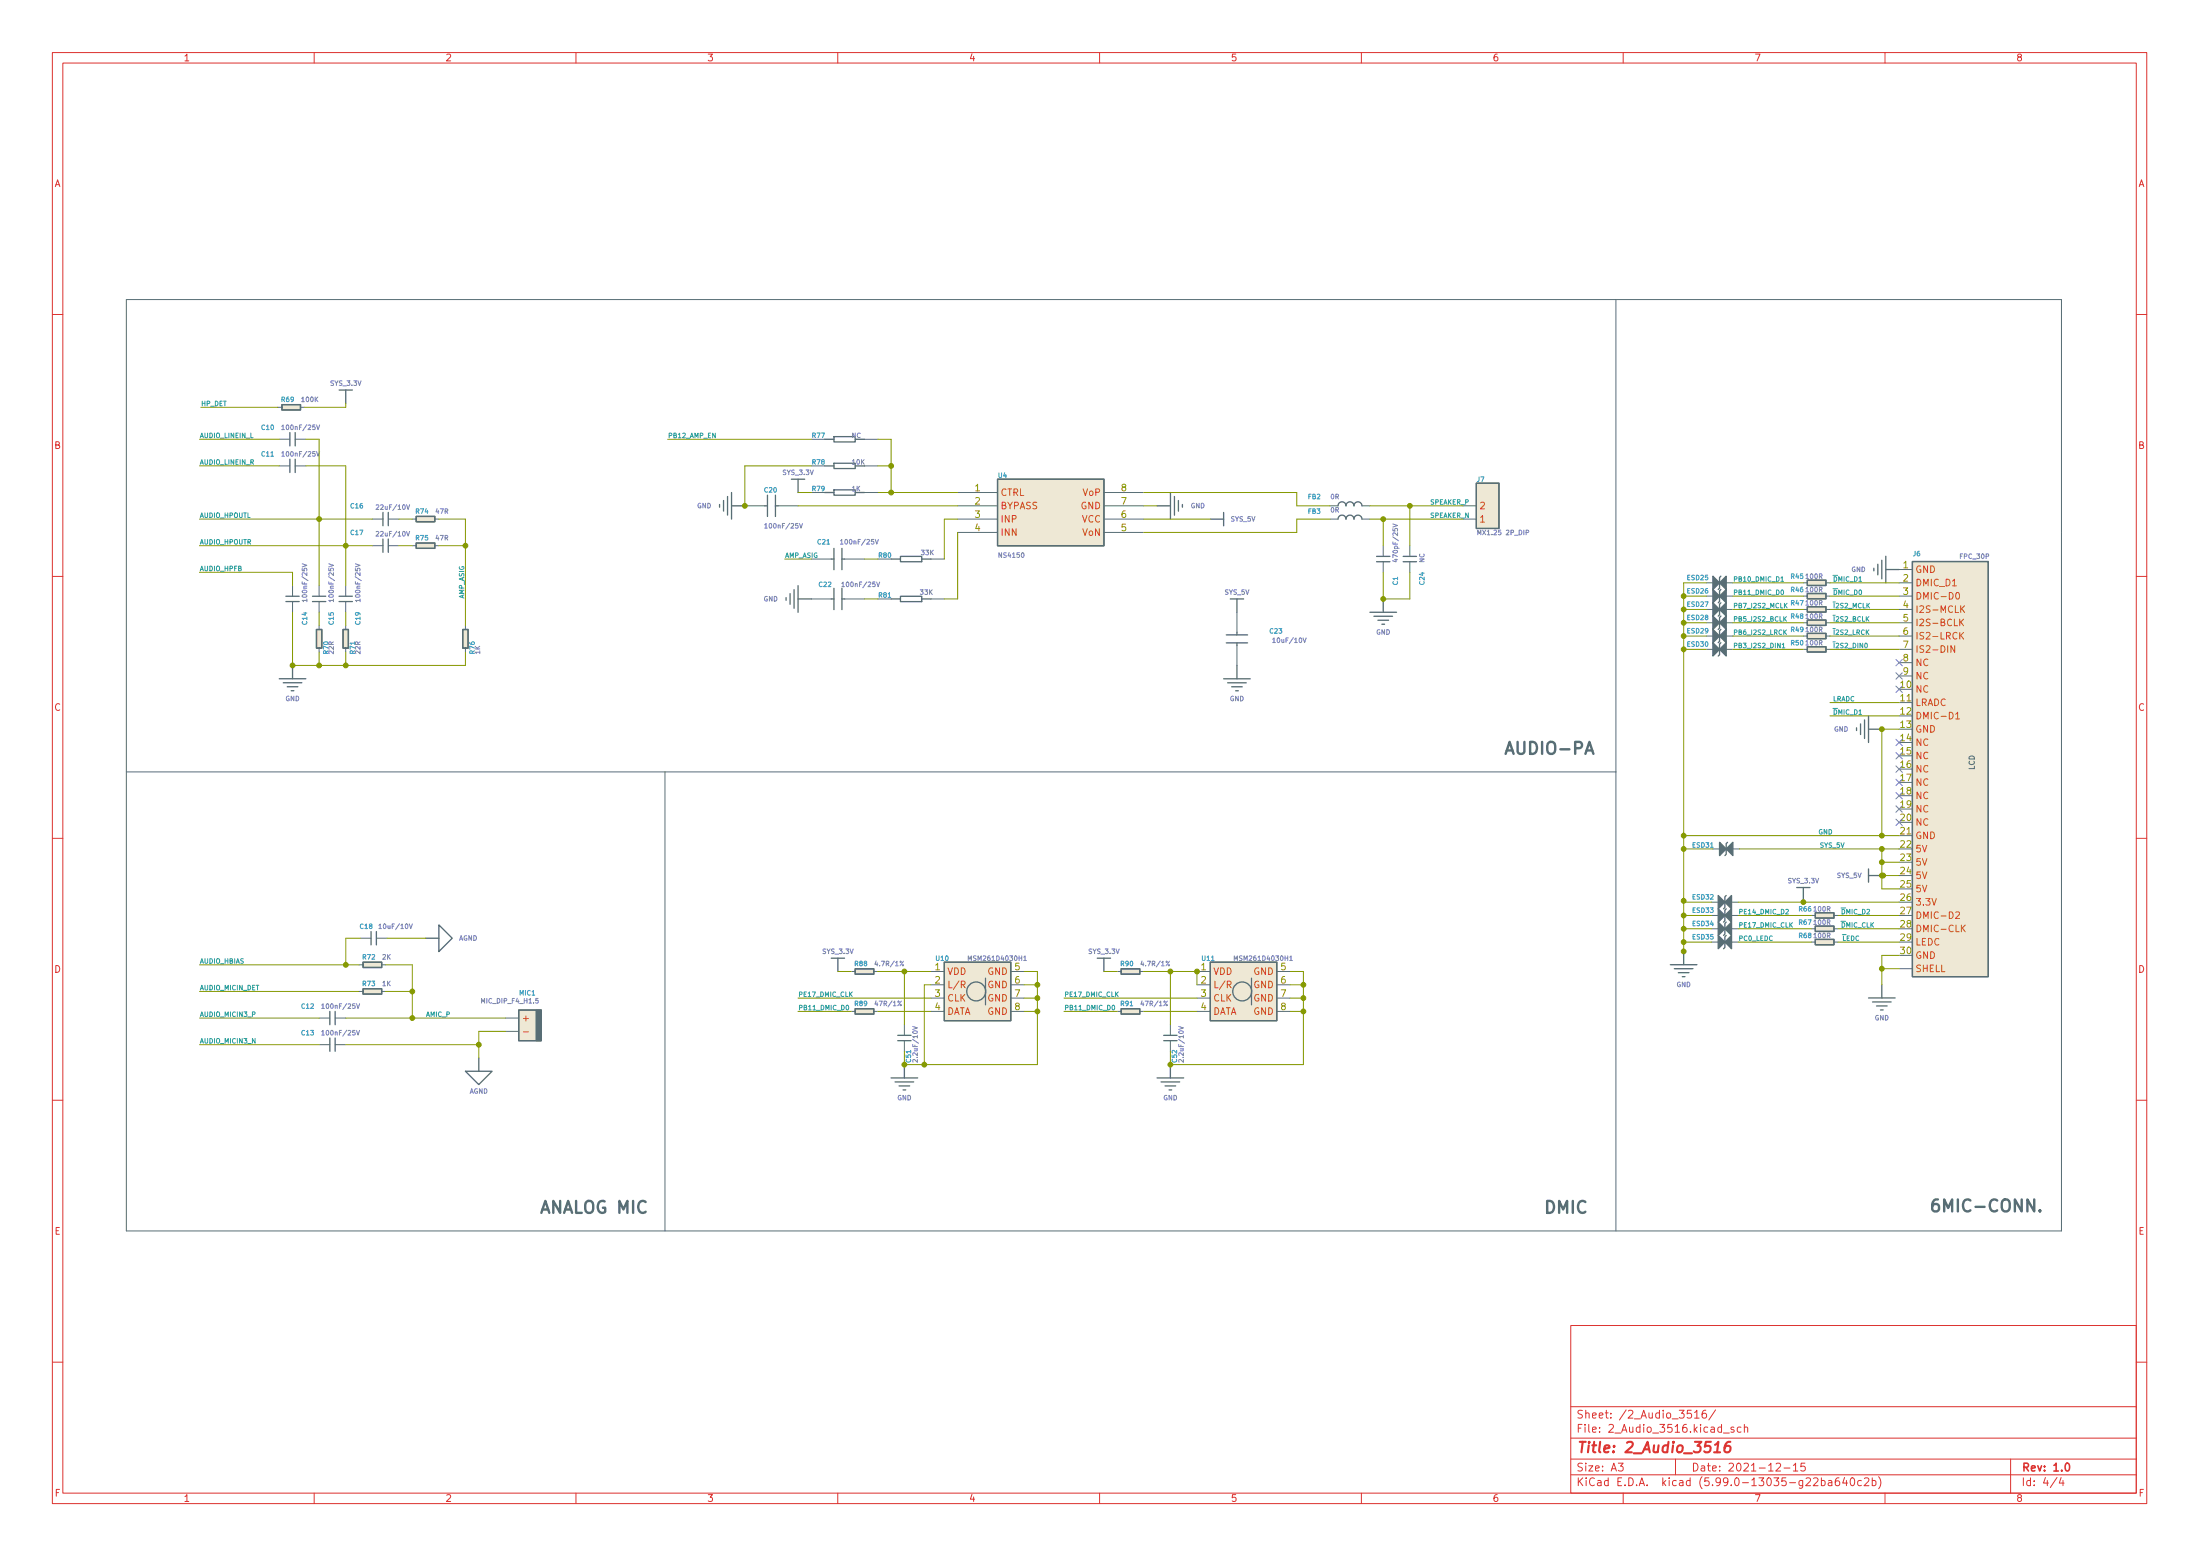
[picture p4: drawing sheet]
<svg xmlns="http://www.w3.org/2000/svg" width="420mm" height="297mm" viewBox="0 0 420 297" stroke-linecap="round" stroke-linejoin="round" font-family="sans-serif">
<g fill="none" stroke="#dc322f" stroke-width=".19">
<path d="M10 10h400v277h-400zM12 12h396v273h-396zM60 10v2M110 10v2M160 10v2M210 10v2M260 10v2M310 10v2M360 10v2M10 60h2M408 60h2M10 110h2"/>
<path d="M408 110h2M10 160h2M408 160h2M10 210h2M408 210h2M300 253h108v32h-108zM10 260h2M300 278.5h108M300 274.5h108M300 268.5h108M309.1 279.3h.9l-.5 .6 .4 .1v.7l-.2 .1-.6-.1M320 278.5v3"/>
<path d="M323 269.2h-.7l-.1 .7 .2-.1 .5 .1 .2 .2-.1 .5-.2 .1-.6-.1M323.6 269.6l.5-.4v1.5M323.6 270.7h.9M325.8 269.2a.6 .6 0 0 0-.7 .7v.5l.1 .2 .4 .1 .3-.1v-.5l-.1-.2-.4-.1-.3 .3M327.6 269.1l-1.2 2M329.1 273.6h1.2M331.1 272.5l-.3-.1-.2 .2v.2l.5 .2v.3h-.5M332.5 272.5l-.4-.1-.3 .3 .1 .6h.6M333.1 272.6l.3-.2 .3 .1 .1 .9M333.1 271.9v1.5M339.2 279.5l.6-.2 .2 .2 .1 .2-1 1.1h1M342.5 279.7l.4-.4v1.5"/>
<path d="M344.7 279.3h-.7l-.1 .7 .2-.1 .5 .1 .2 .2-.1 .5-.2 .1-.6-.1M384 278.5v6.5M408 260h2M60 285v2M110 285v2M160 285v2M210 285v2M260 285v2M300 281.5h108M310 285v2M340.7 280.2h1.2M342.5 280.8h.9"/>
<path d="M347.9 282.7l.4-.1 .3 .3-.2 .6h-.5M347.9 282.1v1.5M349.2 282.7h.6l.1 .9M349.9 283h-.5a.29 .29 0 0 0-.3 .3 .29 .29 0 0 0 .3 .3l.5-.1M351.2 282.1a.59 .59 0 0 0-.7 .7v.5l.1 .2 .5 .1 .2-.1 .1-.5-.2-.2-.4-.1-.3 .3M352.3 282l-.4 1.1h1M352.6 282.6v1M353.6 282.2l.1-.1a.8 .8 0 0 1 .5 .8 .8 .8 0 0 1-.5 .7 1 1 0 0 1-.1-1.4zM355.5 282.7l-.4-.1-.3 .3 .1 .6h.6M356.1 282.3l.5-.2 .2 .2 .1 .2-.9 1.1h.9M357.6 282.7l.4-.1 .3 .3-.2 .6h-.5M357.6 282.1v1.5"/>
<path d="M358.8 281.9a1.73 1.73 0 0 1 0 2.3M360 285v2M392.9 282l-1.3 2M393.6 282l-.3 1.1h.9M394 282.6v1"/>
</g>
<path d="M394.6 279.4l.2-.1a.8 .8 0 0 1 .5 .8 .8 .8 0 0 1-.5 .7 1 1 0 0 1-.2-1.4z" fill="none" stroke="#dc322f" stroke-width=".3"/>
<path d="M327.4 277.2h1.1M330.5 275.2a.91 .91 0 0 0-1.1 .9l-.1 .8 .2 .2a.66 .66 0 0 0 1-.2v-.5l-.1-.3a.66 .66 0 0 0-1 .3" fill="none" stroke="#dc322f" stroke-width=".4"/>
<g fill="none" stroke="#586e75" stroke-width=".25">
<path d="M53.8 77.2h3.6v1.1h-3.6zM64.8 74.5h2.5M66 74.5v2.5M55.4 82.6v2.5M55.4 87.7v2.5M56.4 82.6v2.5M56.4 87.7v2.5M73.1 97.8v2.6M74.2 97.8v2.6M79.5 98.6h3.5v1h-3.5zM137.4 96.3v.5M138.2 95.5v2.1"/>
<path d="M138.9 94.8v3.5M139.7 96.6h2.6M139.7 94v5.1M146.1 96.6h.5M146.6 94.5v4.1M148.1 96.6h.5M148.1 94.5v4.1M151.1 91.5h2.6M152.4 91.5v2.5M157.5 94h1.8M157.5 83.9h1.8M157.5 88.9h1.8"/>
<path d="M159.3 93.5h4v1h-4zM159.3 83.4h4v1h-4zM159.3 88.4h4v1.1h-4zM163.3 94h1.8M163.3 83.9h1.8M190.5 91.5h20.3v12.7h-20.3zM221 96.6h2.5M223.5 94v5.1M224.3 94.8v3.5M225.1 95.5v2.1M225.8 96.3v.5M231.2 99.1h2.5"/>
<path d="M233.7 97.8v2.6M255.5 99.1a.76 .76 0 0 1 .8-.8 .76 .76 0 0 1 .8 .8 .76 .76 0 0 1 .7-.8 .76 .76 0 0 1 .8 .8 .76 .76 0 0 1 .7-.8 .76 .76 0 0 1 .8 .8M255.5 96.6a.76 .76 0 0 1 .8-.8 .76 .76 0 0 1 .8 .8 .76 .76 0 0 1 .7-.8 .76 .76 0 0 1 .8 .8 .76 .76 0 0 1 .7-.8 .76 .76 0 0 1 .8 .8M282 92.2h4.3v8.7h-4.3zM54.6 114.8h2.5M54.6 113.8h2.5M59.7 114.8h2.5M59.7 113.8h2.5M64.8 114.8h2.5M64.8 113.8h2.5M73.1 102.9v2.5M74.2 102.9v2.5"/>
<path d="M79.5 103.7h3.5v1h-3.5zM150.1 114.1v.5M150.9 113.3v2.1M151.6 112.6v3.5M152.4 111.8v5.1M152.4 114.3h2.6M158.8 114.3h.5M158.8 106.7h.5M159.3 104.7v4.1M159.3 112.3v4.1M160.8 114.3h.5M160.8 106.7h.5"/>
<path d="M160.8 104.7v4.1M160.8 112.3v4.1M170.2 114.3h1.8M170.2 106.7h1.8M172 106.2h4v1h-4zM172 113.8h4v1.1h-4zM176 114.3h1.8M176 106.7h1.8M235 114.3h2.5M236.2 114.3v2.6M261.6 116.9h5.1M262.4 117.6h3.6"/>
<path d="M262.9 107.2h2.5M262.9 106.2h2.5M263.2 118.4h2M263.9 119.2h.5M264.2 114.3v2.6M268 107.2h2.5M268 106.2h2.5M328.7 115.1l-.3 .2v2.1l-.2 .2M328.7 112.5l-.3 .3v2l-.2 .3M328.7 110l-.3 .2v2.1l-.2 .2M328.7 117.6l-.3 .3v2l-.2 .3M345.2 115.8h3.5v1.1h-3.5z"/>
<path d="M345.2 110.8h3.5v1h-3.5zM345.2 113.3h3.5v1h-3.5zM345.2 118.4h3.5v1h-3.5zM357.9 108.5v.5M358.6 107.7v2M359.4 106.9v3.6M360.2 106.2v5.1M360.2 108.7h2.5M365.2 107.2h14.5v79.2h-14.5zM53.3 129.6h5.1M54.1 130.3h3.5M54.9 131.1h2"/>
<path d="M55.6 131.9h.5M55.9 127v2.6M60.4 120.2h1.1v3.5h-1.1zM65.5 120.2h1v3.5h-1zM88.4 120.2h1v3.5h-1zM233.7 129.6h5.1M234.2 121.2h4.1M234.2 122.7h4.1M234.5 130.3h3.5M235.2 131.1h2M236 131.9h.5M236.2 120.7v.5"/>
<path d="M236.2 122.7v.5M236.2 127v2.6M328.7 122.7l-.3 .2v2.1l-.2 .2M328.7 120.2l-.3 .2v2l-.2 .3M345.2 123.5h3.5v1h-3.5zM345.2 120.9h3.5v1h-3.5zM354.6 138.9v.6M355.3 138.2v2M356.1 137.4v3.6M356.9 136.7v5M356.9 139.2h2.5M70.9 177.8v2.6"/>
<path d="M71.9 177.8v2.6M81.3 179.1h2.5M83.8 176.6l2.6 2.5-2.6 2.5zM329.7 173.5l-.3 .2v2.1l-.2 .2M329.7 176l-.3 .3v2l-.2 .3M329.7 171l-.3 .2v2l-.2 .3M329.7 178.6l-.3 .2v2.1l-.2 .2M329.9 160.8l-.2 .2v2.1l-.3 .2M343.1 169.4h2.6M344.4 169.4v2.6M346.7 179.3h3.5v1.1h-3.5zM346.7 174.3h3.5v1h-3.5z"/>
<path d="M346.7 176.8h3.5v1h-3.5zM356.9 165.9v2.5M356.9 167.1h2.5M63 193.1v2.5M63 198.2v2.5M64 193.1v2.5M64 198.2v2.5M69.3 183.7h3.6v1h-3.6zM69.3 188.8h3.6v1h-3.6zM99.1 192.8h4.3v5.9h-4.3zM158.7 182.9h2.6M160 182.9v2.6"/>
<path d="M163.3 192.6h3.6v1h-3.6zM163.3 184.9h3.6v1.1h-3.6zM171.4 198.7h2.6M171.4 197.6h2.6M180.3 183.7h12.7v11.2h-12.7zM188.2 186.7v5.1M209.5 182.9h2.6M210.8 182.9v2.6M214.1 192.6h3.6v1h-3.6zM214.1 184.9h3.6v1.1h-3.6zM222.2 198.7h2.6M222.2 197.6h2.6"/>
<path d="M231.1 183.7h12.7v11.2h-12.7zM239 186.7v5.1M319 184.2h5.1M319.8 184.9h3.5M320.5 185.7h2.1M321.3 186.4h.5M321.5 181.6v2.6M356.9 190.5h5M357.6 191.3h3.6M358.4 192h2M359.1 192.8h.5M359.4 188v2.5"/>
<path d="M88.9 204.5h5.1l-2.6 2.5zM91.4 202v2.5M170.2 205.8h5.1M170.9 206.5h3.6M171.7 207.3h2M172.5 208.1h.5M172.7 203.2v2.6M221 205.8h5.1M221.7 206.5h3.6M222.5 207.3h2M223.3 208.1h.5M223.5 203.2v2.6"/>
<circle cx="186.4" cy="189.3" r="1.81"/>
<circle cx="237.2" cy="189.3" r="1.81"/>
</g>
<g fill="#eee8d5" stroke="#eee8d5" stroke-width=".19">
<path d="M190.5 91.5h20.3v12.7h-20.3z"/>
<path d="M365.2 107.2h14.5v79.2h-14.5z"/>
<path d="M69.3 183.7h3.6v1h-3.6z"/>
<path d="M346.7 179.3h3.5v1.1h-3.5z"/>
<path d="M69.3 188.8h3.6v1h-3.6z"/>
<path d="M346.7 174.3h3.5v1h-3.5z"/>
<path d="M180.3 183.7h12.7v11.2h-12.7z"/>
<path d="M346.7 176.8h3.5v1h-3.5z"/>
<path d="M345.2 115.8h3.5v1.1h-3.5z"/>
<path d="M345.2 110.8h3.5v1h-3.5z"/>
<path d="M60.4 120.2h1.1v3.5h-1.1z"/>
<path d="M65.5 120.2h1v3.5h-1z"/>
<path d="M231.1 183.7h12.7v11.2h-12.7z"/>
<path d="M214.1 192.6h3.6v1h-3.6z"/>
<path d="M214.1 184.9h3.6v1.1h-3.6z"/>
<path d="M53.8 77.2h3.6v1.1h-3.6z"/>
<path d="M79.5 98.6h3.5v1h-3.5z"/>
<path d="M79.5 103.7h3.5v1h-3.5z"/>
<path d="M88.4 120.2h1v3.5h-1z"/>
<path d="M282 92.2h4.3v8.7h-4.3z"/>
<path d="M345.2 123.5h3.5v1h-3.5z"/>
<path d="M345.2 113.3h3.5v1h-3.5z"/>
<path d="M345.2 120.9h3.5v1h-3.5z"/>
<path d="M99.1 192.8h4.3v5.9h-4.3z"/>
<path d="M163.3 192.6h3.6v1h-3.6z"/>
<path d="M163.3 184.9h3.6v1.1h-3.6z"/>
<path d="M345.2 118.4h3.5v1h-3.5z"/>
</g>
<g fill="none" stroke="#586e75" stroke-width=".19">
<path d="M24.1 57.2h369.6v177.8h-369.6zM308.6 57.2v177.8M53.1 77.8h.7M57.4 77.8h.8M53.3 83.9h2.1M53.3 88.9h2.1M56.4 83.9h2M56.4 88.9h2M71.1 99.1h2M74.2 99.1h2M78.7 99.1h.8M83 99.1h.8"/>
<path d="M142.3 96.6h3.8M148.6 96.6h3.8M155 94h2.5M155 83.9h2.5M155 88.9h2.5M165.1 94h2.6M165.1 83.9h2.6M165.1 88.9h2.6M182.9 94h7.6M182.9 96.6h7.6M182.9 99.1h7.6M210.8 94h7.7"/>
<path d="M210.8 96.6h7.7M210.8 99.1h7.7M254 99.1h1.5M260.1 96.6h1.5M260.1 99.1h1.5M279.4 96.6h2.6M279.4 99.1h2.6M55.9 111.8v2M55.9 114.8v2.1M60.9 111.8v2M60.9 114.8v2.1M60.9 119.4v.8"/>
<path d="M66 111.8v2M66 114.8v2.1M66 119.4v.8M71.1 104.2h2M74.2 104.2h2M78.7 104.2h.8M83 104.2h.8M88.9 119.4v.8M155 106.7h3.8M155 114.3h3.8M161.3 106.7h3.8M161.3 114.3h3.8"/>
<path d="M167.7 106.7h2.5M167.7 114.3h2.5M177.8 106.7h2.6M177.8 114.3h2.6M182.9 101.6h7.6M210.8 101.6h7.7M236.2 116.9v3.8M264.2 104.2v2M264.2 107.2v2.1M269.3 104.2v2M269.3 107.2v2.1M325.9 111.3h1.2"/>
<path d="M325.9 113.8h1.2M325.9 116.3h1.2M325.9 118.9h1.2M329.7 111.3h1.2M329.7 113.8h1.2M329.7 116.3h1.2M329.7 118.9h1.2M344.4 111.3h.8M344.4 113.8h.8M344.4 116.3h.8M344.4 118.9h.8M348.7 111.3h.8"/>
<path d="M348.7 113.8h.8M348.7 116.3h.8M348.7 118.9h.8M362.7 108.7h2.5M362.7 111.3h2.5M362.7 113.8h2.5M362.7 116.3h2.5M362.7 118.9h2.5M60.9 123.7v.8M66 123.7v.8M88.9 123.7v.8M236.2 123.2v3.8"/>
<path d="M325.9 121.4h1.2M325.9 124h1.2M329.7 121.4h1.2M329.7 124h1.2M344.4 121.4h.8M344.4 124h.8M348.7 121.4h.8M348.7 124h.8M362.7 134.1h2.5M362.7 121.4h2.5M362.7 124h2.5M362.7 126.5h2.5"/>
<path d="M362.7 129h2.5M24.1 147.4h284.5M127 147.4v87.6M362.7 159.5h2.5M68.8 179.1h2.1M71.9 179.1h2M326.9 174.8h1.3M326.9 179.8h1.3M326.9 177.3h1.3M326.9 172.2h1.3M327.1 162.1h1.3M330.7 174.8h1.3"/>
<path d="M330.7 179.8h1.3M330.7 177.3h1.3M330.7 172.2h1.3M330.9 162.1h1.3M345.9 174.8h.8M345.9 179.8h.8M345.9 177.3h.8M350.2 174.8h.8M350.2 179.8h.8M350.2 177.3h.8M61 194.3h2M61 199.4h2"/>
<path d="M64 194.3h2M64 199.4h2M68.6 184.2h.7M68.6 189.3h.7M72.9 184.2h.8M72.9 189.3h.8M96.5 194.3h2.6M96.5 196.9h2.6M162.6 185.5h.7M162.6 193.1h.7M166.9 185.5h.7M166.9 193.1h.7"/>
<path d="M172.7 195.6v2M172.7 198.7v2M177.8 185.5h2.5M177.8 188h2.5M177.8 190.5h2.5M177.8 193.1h2.5M193 185.5h2.6M193 188h2.6M193 190.5h2.6M193 193.1h2.6M213.4 185.5h.7M213.4 193.1h.7"/>
<path d="M217.7 185.5h.7M217.7 193.1h.7M223.5 195.6v2M223.5 198.7v2M228.6 185.5h2.5M228.6 188h2.5M228.6 190.5h2.5M228.6 193.1h2.5M243.8 185.5h2.6M243.8 188h2.6M243.8 190.5h2.6M243.8 193.1h2.6"/>
<path d="M362.7 184.9h2.5"/>
</g>
<g fill="none" stroke="#6c71c4" stroke-width=".19">
<path d="M53.8 81.4l.3-.3v.9M53.8 86.5l.3-.3v.9M53.8 82h.5M53.8 87.1h.5M60.5 81.1l.2 .9 .3-.9M60.5 86.2l.2 .9 .3-.9M71.8 96.4h.4l.1 .2-.5 .7h.5M77.6 96.4l.3 .9 .3-.9M152.7 99.9l.3 .9 .3-.9M57.7 107.6l.9 .3-.9 .3M58.6 114.6h-.9l.3 .3M58.6 114.4v.5"/>
<path d="M62.8 107.6l.9 .3-.9 .3M63.7 114.6h-.9l.2 .3M63.7 114.4v.5M67.9 107.6l.9 .3-.9 .3M68.8 114.6h-.9l.2 .3M68.8 114.4v.5M71.8 101.5l.4-.1 .1 .3-.5 .6h.5M77.6 101.4l.3 .9 .3-.9M146 100.2l.3-.3v.9M146 100.8h.5M160.5 103.2l.3-.2v.9M160.5 103.9h.5"/>
<path d="M160.8 111.4l.2-.3v.9M160.8 112h.5M167.2 103l.3 .9 .2-.9M167.4 111.1l.3 .9 .3-.9M266 100l.9 .3-.9 .3M266.6 106.7v.6l-.6-.3M282.2 102.1v-.9l.3 .6 .3-.6v.9M291.4 101.7l.5-.1v-.3l-.5-.1v.9M243.1 122l.2-.2v.9M243.1 122.7h.5M248.9 121.8l.3 .9 .3-.9M362.1 125.9l1.2 1.2"/>
<path d="M362.1 128.4l1.2 1.3M362.1 131l1.2 1.2M363.3 125.9l-1.2 1.2M363.3 128.4l-1.2 1.3M363.3 131l-1.2 1.2M362.1 151.3l1.2 1.2M362.1 153.8l1.2 1.3M362.1 156.4l1.2 1.2M362.1 141.1l1.2 1.3M362.1 146.2l1.2 1.2M362.1 148.8l1.2 1.2M362.1 143.7l1.2 1.2"/>
<path d="M363.3 151.3l-1.2 1.2M363.3 153.8l-1.2 1.3M363.3 156.4l-1.2 1.2M363.3 141.1l-1.2 1.3M363.3 146.2l-1.2 1.2M363.3 148.8l-1.2 1.2M363.3 143.7l-1.2 1.2M72.4 176.6l.2-.2v.9M72.4 177.3h.5M78.2 176.4l.3 .9 .3-.9M61.4 191.9l.3-.3v.9M61.4 197l.3-.3v.9"/>
<path d="M61.4 192.5h.5M61.4 197.6h.5M68.1 191.6l.3 .9 .3-.9M68.1 196.7l.3 .9 .3-.9M174.3 195.9l.9 .3-.9 .3M184.9 183.4v-.9l.3 .6 .3-.6v.9M195.5 182.7l.3-.2v.9M195.5 183.4h.5M225.1 195.9l.9 .3-.9 .3M235.7 183.4v-.9l.3 .6 .3-.6v.9M246.3 182.7l.3-.2v.9M246.3 183.4h.5"/>
<path d="M175.2 202.2v.6l-.6-.6-.3 .2 .1 .4M226 202.2v.6l-.6-.6-.3 .2 .1 .4"/>
</g>
<g fill="none" stroke="#cb4b16" stroke-width=".19">
<path d="M373.6 113.2l.2-.1a.68 .68 0 0 1 .4 .6 .68 .68 0 0 1-.4 .7l-.3-.5zM374.3 118.2v1.3M374.5 118.7l.5 .8M374.6 116.2l.6 .7M375 118.2l-.7 .7M375.2 115.6l-.7 .8M373.3 123.3v1.2l-.7-1.2v1.2M373.5 136.3l.4-.3v1.2M373.5 137.2h.7M374.5 121.3l.5 .7M375 120.7l-.7 .8M373.5 174.2l.5-.1 .2 .3-.8 .9h.8"/>
<path d="M374.8 177.2l.5 .7M375.3 176.6l-.7 .7M99.9 197h1M183.6 188l.6-.1 .1-.2v-.3l-.7-.1v1.3M183.9 188l.4 .6M234.4 188l.6-.1 .1-.2v-.3l-.7-.1v1.3M234.7 188l.4 .6"/>
</g>
<g fill="#586e75" stroke="#586e75" stroke-width=".25">
<path d="M328.4 160.8l1.3 1.3-1.3 1.2z"/>
<path d="M330.9 160.8v2.5l-1.2-1.2z"/>
<path d="M328.2 173.5l1.2 1.3-1.2 1.2z"/>
<path d="M330.7 173.5v2.5l-1.3-1.2z"/>
<path d="M328.2 176l1.2 1.3-1.2 1.3z"/>
<path d="M329.4 177.3l1.3-1.3v2.6z"/>
<path d="M328.2 171l1.2 1.2-1.2 1.3z"/>
<path d="M329.4 172.2l1.3-1.2v2.5z"/>
<path d="M328.2 178.6l1.2 1.2-1.2 1.3z"/>
<path d="M329.4 179.8l1.3-1.2v2.5z"/>
<path d="M327.1 122.7l1.3 1.3-1.3 1.2z"/>
<path d="M328.4 124l1.3-1.3v2.5z"/>
<path d="M327.1 115.1l1.3 1.2-1.3 1.3z"/>
<path d="M329.7 115.1v2.5l-1.3-1.3z"/>
<path d="M327.1 112.5l1.3 1.3-1.3 1.3z"/>
<path d="M328.4 113.8l1.3-1.3v2.6z"/>
<path d="M327.1 110l1.3 1.3-1.3 1.2z"/>
<path d="M328.4 111.3l1.3-1.3v2.5z"/>
<path d="M327.1 120.2l1.3 1.2-1.3 1.3z"/>
<path d="M328.4 121.4l1.3-1.2v2.5z"/>
<path d="M327.1 117.6l1.3 1.3-1.3 1.3z"/>
<path d="M328.4 118.9l1.3-1.3v2.6z"/>
</g>
<path d="M102.4 192.8h1v5.9h-1z" fill="#586e75" stroke="#586e75" stroke-width=".19"/>
<g fill="none" stroke="#2aa198" stroke-width=".19">
<path d="M340.1 110.3l.3-.2v.9M340.1 111h.5M340.2 112.7l.1-.1a.43 .43 0 0 1 .3 .5 .43 .43 0 0 1-.4 .4l-.1-.3zM340.8 118.1l.4 .5M340.9 115.5l.4 .6M341.2 117.7l-.5 .5M341.3 115.2l-.5 .5M340.4 123l.2-.2v.9M340.4 123.7h.5M340.8 120.6l.4 .5M341.2 120.2l-.5 .6M341.1 173.7l.3-.1 .2 .2-.6 .7h.6"/>
<path d="M161.7 192l.1-.1a.43 .43 0 0 1 .3 .5 .43 .43 0 0 1-.4 .3l-.1-.2zM212.5 192l.1-.1a.43 .43 0 0 1 .3 .5 .43 .43 0 0 1-.4 .3l-.1-.2z"/>
</g>
<path d="M302.8 143.9l.7-2.3 .8 2.3M303 143.3h1.1M388.5 229v2.3l-1.3-2.3v2.3M389.6 231l.1 .1-.1 .2-.1-.2 .1-.1v.3" fill="none" stroke="#586e75" stroke-width=".46"/>
<g fill="none" stroke="#859900" stroke-width=".19">
<path d="M38.3 77.8h14.8M66 77v.8h-7.8M38.1 99.1h33M38.1 83.9h15.2M38.1 88.9h15.2M58.4 88.9h7.6v22.9M58.4 83.9h2.5v27.9M76.2 99.1h2.5M83.8 99.1h5.1v20.3M127.5 83.9h27.5M152.4 96.6h30.5M152.4 94h2.6"/>
<path d="M155 88.9h-12.7v7.7M167.7 83.9h2.5v10.1M167.7 88.9h2.5M167.7 94h15.2M182.9 99.1h-2.5v7.6M218.5 99.1h12.7M218.5 96.6h2.5M218.5 94h29.2v2.6h6.3M254 99.1h-6.3v2.5h-29.2M261.6 99.1h17.8M261.6 96.6h17.8M264.2 99.1v5.1"/>
<path d="M269.3 96.6v7.6M38.1 104.2h33M38.1 109.3h17.8v2.5M55.9 116.9v10.1h33v-2.5M60.9 116.9v2.5M66 116.9v2.5M76.2 104.2h2.5M83.8 104.2h5.1M149.9 106.7h5.1M165.1 114.3h2.6M165.1 106.7h2.6M182.9 101.6v12.7h-2.5"/>
<path d="M264.2 109.3v5h5.1v-5M321.5 113.8h4.4M321.5 116.3h4.4M321.5 118.9h4.4M325.9 111.3h-4.4v70.6M330.9 111.3h13.5M330.9 113.8h13.5M330.9 116.3h13.5M330.9 118.9h13.5M349.5 111.3h13.2M349.5 113.8h13.2M349.5 116.3h13.2"/>
<path d="M349.5 118.9h13.2M60.9 124.5v2.5M66 124.5v2.5M321.5 121.4h4.4M321.5 124h4.4M330.9 121.4h13.5M330.9 124h13.5M349.5 134.1h13.2M349.5 136.7h13.2M349.5 121.4h13.2M349.5 124h13.2M362.7 139.2h-3.3v20.3"/>
<path d="M321.5 159.5h41.2M68.8 179.1h-2.8v5.1M73.9 179.1h7.4M321.5 172l.3 .2h5.1M321.5 162.1h5.6M321.5 174.8h5.4M321.5 177.3h5.4M321.5 179.8h5.4M332 174.8h13.9M332 172.2h30.7M332 177.3h13.9M332 179.8h13.9"/>
<path d="M332.2 162.1h30.5M344.4 172v.2M351 174.8h11.7M351 177.3h11.7M351 179.8h11.7M359.4 162.1v4.8l.2 .2M359.4 164.6h3.3M362.7 167.1h-3.3v2.6h3.3M38.1 184.2h30.5M38.1 189.3h30.5M38.1 194.3h22.9M38.1 199.4h22.9"/>
<path d="M66 194.3h30.5M66 199.4h25.4M73.7 184.2h5v10.1M73.7 189.3h5M96.5 196.9h-5.1v5.1M152.4 193.1h10.2M152.4 190.5h25.4M160 185.5h2.6M167.6 193.1h10.2M167.6 185.5h10.2M172.7 185.5v10.1M177.8 188h-1.3v15.2"/>
<path d="M195.6 193.1h2.5M195.6 185.5h2.5v17.7h-25.4v-2.5M195.6 188h2.5M195.6 190.5h2.5M203.2 193.1h10.2M203.2 190.5h25.4M210.8 185.5h2.6M218.4 193.1h10.2M218.4 185.5h10.2v2.5M223.5 185.5v10.1M246.4 185.5h2.5v17.7h-25.4v-2.5M246.4 193.1h2.5"/>
<path d="M246.4 188h2.5M246.4 190.5h2.5M359.4 184.9h3.3M362.7 182.4h-3.3v5.6"/>
</g>
<g fill="#859900" stroke="#859900" stroke-width=".19">
<circle cx="78.7" cy="194.3" r=".46"/>
<circle cx="91.4" cy="199.4" r=".46"/>
<circle cx="66" cy="184.2" r=".46"/>
<circle cx="78.7" cy="189.3" r=".46"/>
<circle cx="66" cy="127" r=".46"/>
<circle cx="60.9" cy="127" r=".46"/>
<circle cx="60.9" cy="99.1" r=".46"/>
<circle cx="66" cy="104.2" r=".46"/>
<circle cx="88.9" cy="104.2" r=".46"/>
<circle cx="142.3" cy="96.6" r=".46"/>
<circle cx="170.2" cy="88.9" r=".46"/>
<circle cx="170.2" cy="94" r=".46"/>
<circle cx="55.9" cy="127" r=".46"/>
<circle cx="198.1" cy="193.1" r=".46"/>
<circle cx="172.7" cy="203.2" r=".46"/>
<circle cx="172.7" cy="185.5" r=".46"/>
<circle cx="176.5" cy="203.2" r=".46"/>
<circle cx="198.1" cy="188" r=".46"/>
<circle cx="198.1" cy="190.5" r=".46"/>
<circle cx="223.5" cy="185.5" r=".46"/>
<circle cx="223.5" cy="203.2" r=".46"/>
<circle cx="228.6" cy="185.5" r=".46"/>
<circle cx="248.9" cy="193.1" r=".46"/>
<circle cx="321.5" cy="172" r=".46"/>
<circle cx="321.5" cy="174.8" r=".46"/>
<circle cx="344.4" cy="172.2" r=".46"/>
<circle cx="248.9" cy="188" r=".46"/>
<circle cx="248.9" cy="190.5" r=".46"/>
<circle cx="264.2" cy="99.1" r=".46"/>
<circle cx="264.2" cy="114.3" r=".46"/>
<circle cx="269.3" cy="96.6" r=".46"/>
<circle cx="321.5" cy="113.8" r=".46"/>
<circle cx="321.5" cy="121.4" r=".46"/>
<circle cx="321.5" cy="124" r=".46"/>
<circle cx="321.5" cy="159.5" r=".46"/>
<circle cx="321.5" cy="162.1" r=".46"/>
<circle cx="359.4" cy="139.2" r=".46"/>
<circle cx="321.5" cy="116.3" r=".46"/>
<circle cx="321.5" cy="118.9" r=".46"/>
<circle cx="359.4" cy="159.5" r=".46"/>
<circle cx="359.4" cy="162.1" r=".46"/>
<circle cx="359.4" cy="164.6" r=".46"/>
<circle cx="359.4" cy="167.1" r=".46"/>
<circle cx="359.6" cy="167.1" r=".46"/>
<circle cx="321.5" cy="179.8" r=".46"/>
<circle cx="321.5" cy="181.6" r=".46"/>
<circle cx="359.4" cy="184.9" r=".46"/>
<circle cx="321.5" cy="177.3" r=".46"/>
</g>
<g font-size="3.2" fill="#586e75">
<text x="287" y="144">AUDIO-PA</text>
<text x="102.9" y="231.6">ANALOG MIC</text>
<text x="294.6" y="231.6">DMIC</text>
<text x="368.3" y="231.4">6MIC-CONN.</text>
</g>
<text font-size="2.8" fill="#dc322f" x="301" y="277.3">Title: 2_Audio_3516</text>
<g font-size="2.1" fill="#dc322f">
<text x="301" y="273.5">File: 2_Audio_3516.kicad_sch</text>
<text x="301" y="270.8">Sheet: /2_Audio_3516/</text>
<text x="301" y="280.9">Size: A3</text>
<text x="323" y="280.9">Date: 2021-12-15</text>
<text x="386" y="280.9">Rev: 1.0</text>
<text x="301" y="283.7">KiCad E.D.A. kicad (5.99.0-13035-g22ba640c2b)</text>
<text x="386" y="283.7">Id: 4/4</text>
</g>
<g font-size="1.8" fill="#dc322f">
<text x="35" y="11.7">1</text>
<text x="85" y="11.7">2</text>
<text x="135" y="11.7">3</text>
<text x="185" y="11.7">4</text>
<text x="235" y="11.7">5</text>
<text x="285" y="11.7">6</text>
<text x="335" y="11.7">7</text>
<text x="385" y="11.7">8</text>
<text x="10.3" y="35.7">A</text>
<text x="408.3" y="35.7">A</text>
<text x="10.3" y="85.7">B</text>
<text x="408.3" y="85.7">B</text>
<text x="10.3" y="135.7">C</text>
<text x="408.3" y="135.7">C</text>
<text x="10.3" y="185.7">D</text>
<text x="408.3" y="185.7">D</text>
<text x="10.4" y="235.7">E</text>
<text x="408.4" y="235.7">E</text>
<text x="10.4" y="285.7">F</text>
<text x="35" y="286.7">1</text>
<text x="85" y="286.7">2</text>
<text x="135" y="286.7">3</text>
<text x="185" y="286.7">4</text>
<text x="235" y="286.7">5</text>
<text x="285" y="286.7">6</text>
<text x="335" y="286.7">7</text>
<text x="385" y="286.7">8</text>
<text x="408.4" y="285.7">F</text>
</g>
<g font-size="1.8" fill="#b58900">
<text x="186.2" y="93.8">1</text>
<text x="214.1" y="93.8">8</text>
<text x="186.2" y="96.3">2</text>
<text x="186.2" y="98.8">3</text>
<text x="186.2" y="101.4">4</text>
<text x="214.1" y="101.4">5</text>
<text x="214.1" y="98.8">6</text>
<text x="214.1" y="96.3">7</text>
<text x="363.5" y="108.5">1</text>
<text x="363.5" y="111">2</text>
<text x="363.5" y="113.5">3</text>
<text x="363.5" y="116.1">4</text>
<text x="363.5" y="118.6">5</text>
<text x="363.5" y="121.2">6</text>
<text x="363.5" y="123.7">7</text>
<text x="363" y="131.3">10</text>
<text x="363.5" y="126.2">8</text>
<text x="363.5" y="128.8">9</text>
<text x="363" y="133.9">11</text>
<text x="363" y="136.4">12</text>
<text x="363" y="138.9">13</text>
<text x="363" y="141.5">14</text>
<text x="363" y="144">15</text>
<text x="363" y="146.6">16</text>
<text x="363" y="149.1">17</text>
<text x="363" y="151.6">18</text>
<text x="363" y="154.2">19</text>
<text x="363" y="156.7">20</text>
<text x="363" y="159.3">21</text>
<text x="363" y="161.8">22</text>
<text x="363" y="164.3">23</text>
<text x="363" y="166.9">24</text>
<text x="363" y="169.4">25</text>
<text x="363" y="172">26</text>
<text x="363" y="174.5">27</text>
<text x="363" y="177">28</text>
<text x="363" y="179.6">29</text>
<text x="178.6" y="185.2">1</text>
<text x="193.8" y="185.2">5</text>
<text x="229.4" y="185.2">1</text>
<text x="244.6" y="185.2">5</text>
<text x="363" y="182.1">30</text>
<text x="178.6" y="187.7">2</text>
<text x="178.6" y="190.3">3</text>
<text x="193.8" y="187.7">6</text>
<text x="193.8" y="190.3">7</text>
<text x="229.4" y="187.7">2</text>
<text x="229.4" y="190.3">3</text>
<text x="244.6" y="187.7">6</text>
<text x="244.6" y="190.3">7</text>
<text x="178.6" y="192.8">4</text>
<text x="193.8" y="192.8">8</text>
<text x="229.4" y="192.8">4</text>
<text x="244.6" y="192.8">8</text>
</g>
<g font-size="1.8" fill="#cb4b16">
<text x="191" y="94.7">CTRL</text>
<text x="206.9" y="94.7">VoP</text>
<text x="191" y="97.2">BYPASS</text>
<text x="191" y="99.7">INP</text>
<text x="206.4" y="97.2">GND</text>
<text x="206.6" y="99.7">VCC</text>
<text x="282.5" y="99.7">1</text>
<text x="282.5" y="97.2">2</text>
<text x="191" y="102.3">INN</text>
<text x="206.8" y="102.3">VoN</text>
<text x="365.7" y="109.4">GND</text>
<text x="365.7" y="111.9">DMIC_D1</text>
<text x="365.7" y="114.4">DMIC-D0</text>
<text x="365.7" y="117">I2S-MCLK</text>
<text x="365.7" y="119.5">I2S-BCLK</text>
<text x="365.7" y="122.1">IS2-LRCK</text>
<text x="365.7" y="124.6">IS2-DIN</text>
<text x="365.7" y="127.1">NC</text>
<text x="365.7" y="129.7">NC</text>
<text x="365.7" y="132.2">NC</text>
<text x="365.7" y="134.8">LRADC</text>
<text x="365.7" y="137.3">DMIC-D1</text>
<text x="365.7" y="139.8">GND</text>
<text x="365.7" y="142.4">NC</text>
<text x="365.7" y="144.9">NC</text>
<text x="365.7" y="147.5">NC</text>
<text x="365.7" y="150">NC</text>
<text x="365.7" y="152.5">NC</text>
<text x="365.7" y="155.1">NC</text>
<text x="365.7" y="157.6">NC</text>
<text x="365.7" y="160.2">GND</text>
<text x="365.7" y="162.7">5V</text>
<text x="365.7" y="165.2">5V</text>
<text x="365.7" y="167.8">5V</text>
<text x="365.7" y="170.3">5V</text>
<text x="365.7" y="172.9">3.3V</text>
<text x="365.7" y="175.4">DMIC-D2</text>
<text x="365.7" y="177.9">DMIC-CLK</text>
<text x="365.7" y="185.6">SHELL</text>
<text x="365.7" y="180.5">LEDC</text>
<text x="365.7" y="183">GND</text>
<text x="180.8" y="186.1">VDD</text>
<text x="180.8" y="188.6">L/R</text>
<text x="180.8" y="191.2">CLK</text>
<text x="188.6" y="186.1">GND</text>
<text x="188.6" y="188.6">GND</text>
<text x="188.6" y="191.2">GND</text>
<text x="231.6" y="186.1">VDD</text>
<text x="231.6" y="188.6">L/R</text>
<text x="231.6" y="191.2">CLK</text>
<text x="239.4" y="186.1">GND</text>
<text x="239.4" y="188.6">GND</text>
<text x="239.4" y="191.2">GND</text>
<text x="99.6" y="195">+</text>
<text x="180.8" y="193.7">DATA</text>
<text x="188.6" y="193.7">GND</text>
<text x="231.6" y="193.7">DATA</text>
<text x="239.4" y="193.7">GND</text>
</g>
<text font-size="1.4" fill="#586e75" x="377.1" y="147" transform="rotate(-90 377.1 147)">LCD</text>
<g font-size="1.2" fill="#2aa198">
<text x="38.3" y="77.5">HP_DET</text>
<text x="38.1" y="83.6">AUDIO_LINEIN_L</text>
<text x="127.5" y="83.6">PB12_AMP_EN</text>
<text x="38.1" y="88.7">AUDIO_LINEIN_R</text>
<text x="38.1" y="98.8">AUDIO_HPOUTL</text>
<text x="273.1" y="98.9">SPEAKER_N</text>
<text x="273.1" y="96.3">SPEAKER_P</text>
<text x="38.1" y="103.9">AUDIO_HPOUTR</text>
<text x="149.9" y="106.5">AMP_ASIG</text>
<text x="38.1" y="109">AUDIO_HPFB</text>
<text x="330.9" y="113.6">PB11_DMIC_D0</text>
<text x="330.9" y="111">PB10_DMIC_D1</text>
<text x="350" y="113.6">~{D}MIC_D0</text>
<text x="350" y="111">~{D}MIC_D1</text>
<text x="88.6" y="114.3" transform="rotate(-90 88.6 114.3)">AMP_ASIG</text>
<text x="330.9" y="118.6">PB5_I2S2_BCLK</text>
<text x="330.9" y="116.1">PB7_I2S2_MCLK</text>
<text x="350" y="118.6">~{I}2S2_BCLK</text>
<text x="350" y="116.1">~{I}2S2_MCLK</text>
<text x="330.9" y="123.7">PB3_I2S2_DIN1</text>
<text x="330.9" y="121.2">PB6_I2S2_LRCK</text>
<text x="350" y="123.7">~{I}2S2_DIN0</text>
<text x="350" y="121.2">~{I}2S2_LRCK</text>
<text x="350" y="136.4">~{D}MIC_D1</text>
<text x="350" y="133.9">LRADC</text>
<text x="347.2" y="159.3">GND</text>
<text x="347.5" y="161.8">SYS_5V</text>
<text x="332" y="179.6">PC0_LEDC</text>
<text x="332" y="177.1">PE17_DMIC_CLK</text>
<text x="332" y="174.5">PE14_DMIC_D2</text>
<text x="351.5" y="177.1">~{D}MIC_CLK</text>
<text x="351.5" y="174.5">~{D}MIC_D2</text>
<text x="351.8" y="179.6">~{L}EDC</text>
<text x="38.1" y="183.9">AUDIO_HBIAS</text>
<text x="38.1" y="189">AUDIO_MICIN_DET</text>
<text x="152.4" y="190.3">PE17_DMIC_CLK</text>
<text x="203.2" y="190.3">PE17_DMIC_CLK</text>
<text x="38.1" y="194.1">AUDIO_MICIN3_P</text>
<text x="81.3" y="194.1">AMIC_P</text>
<text x="152.4" y="192.8">PB11_DMIC_D0</text>
<text x="203.2" y="192.8">PB11_DMIC_D0</text>
<text x="38.1" y="199.2">AUDIO_MICIN3_N</text>
</g>
<g font-size="1.2" fill="#268bd2">
<text x="53.8" y="76.7">R69</text>
<text x="50" y="82.1">C10</text>
<text x="155.2" y="83.6">R77</text>
<text x="50" y="87.1">C11</text>
<text x="155.2" y="88.7">R78</text>
<text x="146" y="94">C20</text>
<text x="155.2" y="93.8">R79</text>
<text x="190.7" y="91.2">U4</text>
<text x="249.8" y="95.3">FB2</text>
<text x="282.1" y="92">J7</text>
<text x="67" y="97">C16</text>
<text x="79.4" y="98.1">R74</text>
<text x="249.8" y="98.1">FB3</text>
<text x="67" y="102.1">C17</text>
<text x="79.4" y="103.1">R75</text>
<text x="156.2" y="103.9">C21</text>
<text x="167.9" y="106.5">R80</text>
<text x="365.4" y="106.2">J6</text>
<text x="156.4" y="112">C22</text>
<text x="266.9" y="111.7" transform="rotate(-90 266.9 111.7)">C1</text>
<text x="272" y="111.6" transform="rotate(-90 272 111.6)">C24</text>
<text x="322.3" y="113.3">ESD26</text>
<text x="322.3" y="110.7">ESD25</text>
<text x="342.1" y="110.5">R45</text>
<text x="342.1" y="113">R46</text>
<text x="58.6" y="119.2" transform="rotate(-90 58.6 119.2)">C14</text>
<text x="63.7" y="119.2" transform="rotate(-90 63.7 119.2)">C15</text>
<text x="68.8" y="119.2" transform="rotate(-90 68.8 119.2)">C19</text>
<text x="167.9" y="114.1">R81</text>
<text x="322.3" y="115.8">ESD27</text>
<text x="322.3" y="118.4">ESD28</text>
<text x="342.1" y="115.6">R47</text>
<text x="342.1" y="118.1">R48</text>
<text x="62.7" y="124.8" transform="rotate(-90 62.7 124.8)">R70</text>
<text x="67.8" y="124.8" transform="rotate(-90 67.8 124.8)">R71</text>
<text x="90.6" y="124.8" transform="rotate(-90 90.6 124.8)">R76</text>
<text x="242.5" y="120.9">C23</text>
<text x="322.3" y="123.4">ESD30</text>
<text x="322.3" y="120.9">ESD29</text>
<text x="342.1" y="123.2">R50</text>
<text x="342.1" y="120.6">R49</text>
<text x="323.3" y="161.8">ESD31</text>
<text x="323.3" y="171.7">ESD32</text>
<text x="343.6" y="174">R66</text>
<text x="68.8" y="177.3">C18</text>
<text x="323.3" y="174.2">ESD33</text>
<text x="323.3" y="176.8">ESD34</text>
<text x="323.3" y="179.3">ESD35</text>
<text x="343.6" y="179.1">R68</text>
<text x="343.6" y="176.5">R67</text>
<text x="69.3" y="183.2">R72</text>
<text x="163.3" y="184.4">R88</text>
<text x="178.8" y="183.4">U10</text>
<text x="214.1" y="184.4">R90</text>
<text x="229.6" y="183.4">U11</text>
<text x="69.3" y="188.2">R73</text>
<text x="99.2" y="190">MIC1</text>
<text x="57.6" y="192.6">C12</text>
<text x="57.6" y="197.6">C13</text>
<text x="163.3" y="192">R89</text>
<text x="214.1" y="192">R91</text>
<text x="174" y="202.8" transform="rotate(-90 174 202.8)">C51</text>
<text x="224.8" y="202.8" transform="rotate(-90 224.8 202.8)">C52</text>
</g>
<g font-size="1.2" fill="#6c71c4">
<text x="57.7" y="76.7">100K</text>
<text x="63.2" y="73.6">SYS_3.3V</text>
<text x="54.3" y="82.1">100nF/25V</text>
<text x="162.6" y="83.6">NC</text>
<text x="54.3" y="87.1">100nF/25V</text>
<text x="162.8" y="88.7">10K</text>
<text x="149.6" y="90.7">SYS_3.3V</text>
<text x="162.7" y="93.8">1K</text>
<text x="254.1" y="95.3">0R</text>
<text x="72.3" y="97.3">22uF/10V</text>
<text x="83.3" y="98.1">47R</text>
<text x="133.1" y="97">GND</text>
<text x="146.5" y="100.9">100nF/25V</text>
<text x="227.4" y="97">GND</text>
<text x="235" y="99.5">SYS_5V</text>
<text x="72.3" y="102.4">22uF/10V</text>
<text x="83.3" y="103.1">47R</text>
<text x="161" y="103.9">100nF/25V</text>
<text x="176" y="106">33K</text>
<text x="190.9" y="106.5">NS4150</text>
<text x="266.9" y="106.7" transform="rotate(-90 266.9 106.7)">470pF/25V</text>
<text x="272" y="107.4" transform="rotate(-90 272 107.4)">NC</text>
<text x="282.6" y="102.1">MX1.25 2P_DIP</text>
<text x="374.4" y="106.7">FPC_30P</text>
<text x="161.3" y="112">100nF/25V</text>
<text x="175.8" y="113.5">33K</text>
<text x="233.9" y="113.5">SYS_5V</text>
<text x="344.9" y="110.5">100R</text>
<text x="344.9" y="113">100R</text>
<text x="353.6" y="109.2">GND</text>
<text x="58.6" y="114.4" transform="rotate(-90 58.6 114.4)">100nF/25V</text>
<text x="63.7" y="114.4" transform="rotate(-90 63.7 114.4)">100nF/25V</text>
<text x="68.8" y="114.4" transform="rotate(-90 68.8 114.4)">100nF/25V</text>
<text x="145.8" y="114.8">GND</text>
<text x="344.9" y="115.6">100R</text>
<text x="344.9" y="118.1">100R</text>
<text x="63.7" y="124.8" transform="rotate(-90 63.7 124.8)">22R</text>
<text x="68.8" y="124.8" transform="rotate(-90 68.8 124.8)">22R</text>
<text x="91.7" y="124.9" transform="rotate(-90 91.7 124.9)">1K</text>
<text x="243.5" y="122.7">10uF/10V</text>
<text x="262.8" y="121.1">GND</text>
<text x="344.9" y="123.2">100R</text>
<text x="344.9" y="120.6">100R</text>
<text x="54.5" y="133.8">GND</text>
<text x="234.9" y="133.8">GND</text>
<text x="350.3" y="139.6">GND</text>
<text x="350.8" y="167.6">SYS_5V</text>
<text x="341.5" y="168.6">SYS_3.3V</text>
<text x="346.5" y="174">100R</text>
<text x="72.8" y="177.3">10uF/10V</text>
<text x="87.6" y="179.6">AGND</text>
<text x="346.5" y="179.1">100R</text>
<text x="346.5" y="176.5">100R</text>
<text x="73" y="183.2">2K</text>
<text x="157.2" y="182.1">SYS_3.3V</text>
<text x="167.5" y="184.4">4.7R/1%</text>
<text x="185.4" y="183.4">MSM261D4030H1</text>
<text x="208" y="182.1">SYS_3.3V</text>
<text x="218.3" y="184.4">4.7R/1%</text>
<text x="236.2" y="183.4">MSM261D4030H1</text>
<text x="73" y="188.2">1K</text>
<text x="92.1" y="191.5">MIC_DIP_F4_H1.5</text>
<text x="320.2" y="188.4">GND</text>
<text x="62" y="192.6">100nF/25V</text>
<text x="62" y="197.6">100nF/25V</text>
<text x="167.4" y="192">47R/1%</text>
<text x="218.2" y="192">47R/1%</text>
<text x="358" y="194.8">GND</text>
<text x="175.2" y="202.3" transform="rotate(-90 175.2 202.3)">2.2uF/10V</text>
<text x="226" y="202.3" transform="rotate(-90 226 202.3)">2.2uF/10V</text>
<text x="89.6" y="208.8">AGND</text>
<text x="171.3" y="210">GND</text>
<text x="222.1" y="210">GND</text>
</g>
<text font-size="1.2" fill="#586e75" x="254.1" y="97.8">0R</text>
</svg>
